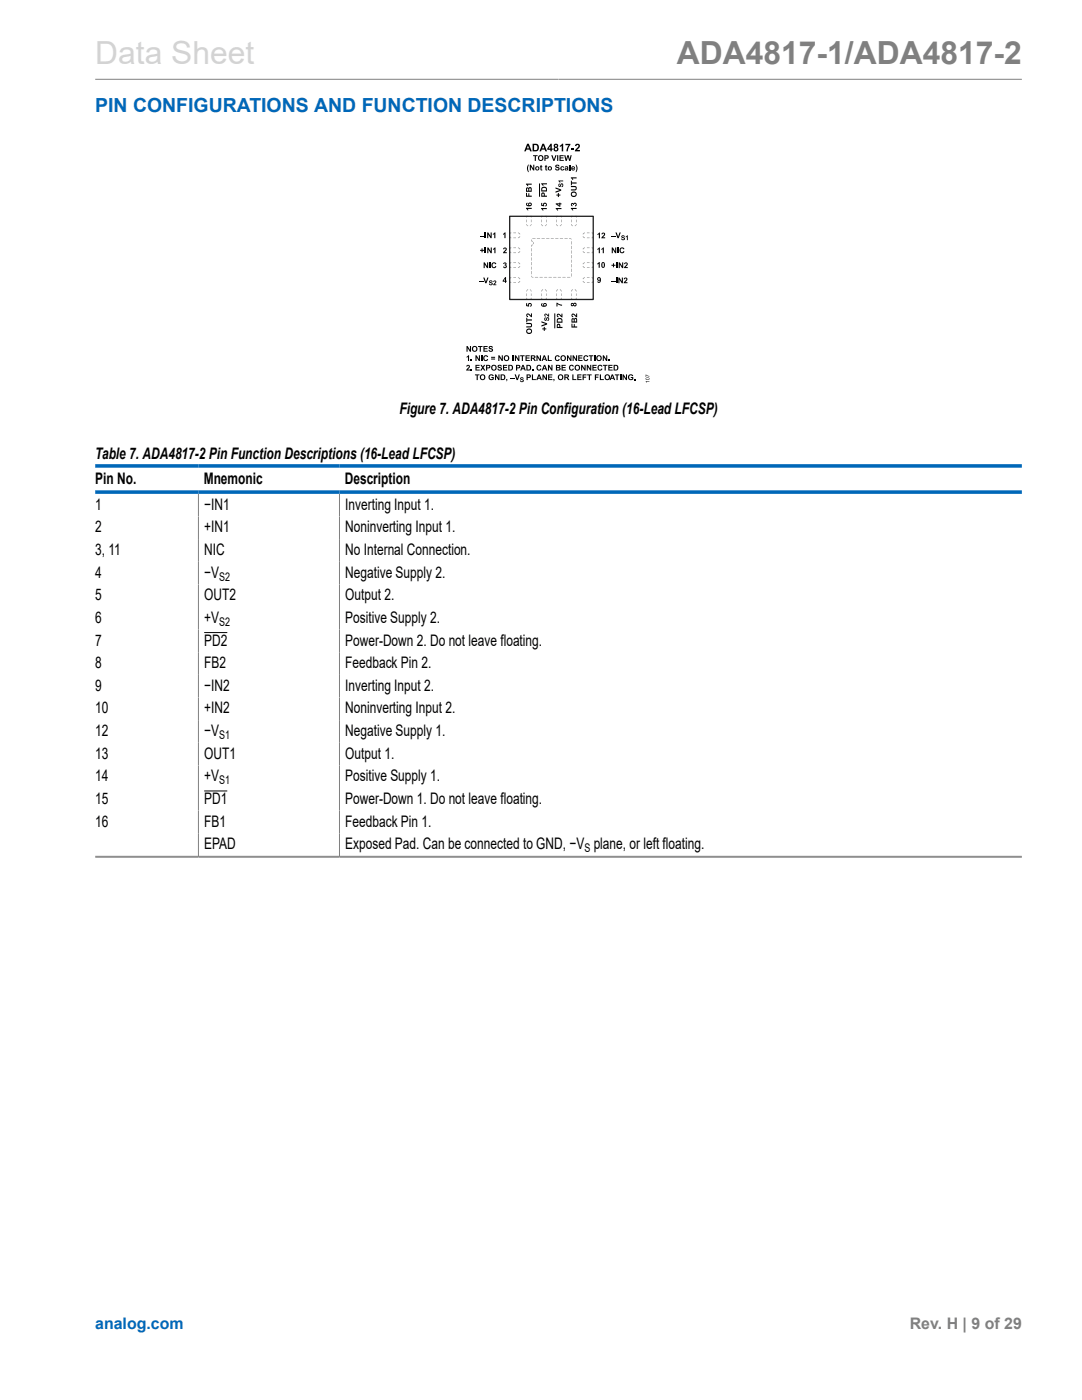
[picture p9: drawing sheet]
<svg xmlns="http://www.w3.org/2000/svg" width="216mm" height="279mm" viewBox="0 0 216 279" stroke-linecap="round" stroke-linejoin="round" font-family="sans-serif">
<path d="M19 15.8h184.9" fill="none" stroke="#808080" stroke-width=".2"/>
<g fill="#000">
<path d="M100.5 52.4a.31 .31 0 0 1 .5 .1 .31 .31 0 0 1-.1 .4 .36 .36 0 0 1 0 .6 .36 .36 0 0 1-.5-.3h.2a.17 .17 0 0 0 .2 .1 .17 .17 0 0 0 .1-.2 .17 .17 0 0 0-.2-.1l.2-.4-.5 .1zM100.4 46.7l.5-.3v1.1h-.2v-.8l-.3 .2zM100.5 49.5a.42 .42 0 0 1 .6 .2 .42 .42 0 0 1-.4 .6h.4v.2h-.7v-.2a.62 .62 0 0 0 .5-.7l-.5 .1zM105 41.5h1.1v.2h-.8l.1 .3h-.2zM108 40.5h.2v.4h.2a.38 .38 0 0 1 .3-.4 .38 .38 0 0 1 .4 .3 .38 .38 0 0 1-.3 .4l.1-.3a.19 .19 0 0 0-.2-.2 .19 .19 0 0 0-.1 .3v.2l-.6-.1zM108 41.5h1.1v.2h-.8l.2 .3h-.2zM110.9 41.5h1.1v.2h-.8l.2 .3h-.2zM114 40.6l.2-.1 .2 .2a.36 .36 0 0 1 .7 0 .36 .36 0 0 1-.3 .5l-.1-.2a.17 .17 0 0 0 .1-.2 .17 .17 0 0 0-.2-.1 .17 .17 0 0 0-.1 .2l-.4-.2 .1 .5a.35 .35 0 0 1-.3-.3 .35 .35 0 0 1 .1-.3zM113.9 41.5h1.2v.2h-.9l.2 .3h-.2zM119.2 52.6l.5-.3v1.1h-.2v-.8l-.3 .2zM119.2 49.7l.5-.3v1.1h-.2v-.8l-.3 .2zM119.2 46.7l.5-.3v1.2h-.2v-.9l-.3 .2z"/>
<path d="M120 49.7l.5-.3v1.1h-.2v-.8l-.3 .2zM120.1 46.5a.42 .42 0 0 1 .6 .3 .42 .42 0 0 1-.3 .5l.4 .1v.2h-.8l.1-.3a.62 .62 0 0 0 .4-.7l-.5 .2zM105 60.5h.2v.4l.2 .1a.38 .38 0 0 1 .2-.5 .38 .38 0 0 1 .5 .3 .38 .38 0 0 1-.3 .4l.1-.2a.19 .19 0 0 0-.2-.3 .19 .19 0 0 0-.1 .3v.2l-.6-.1zM111 60.4l1.2 .4v.2l-1-.3v.5h-.2z"/>
<path d="M100.8 55.3h.2v.7h.1l-.1 .4h-.2v-.2h-.5zM100.8 55.6l-.3 .4h.3z"/>
<path d="M105 40.6l.2-.2v.4l.3 .2a.37 .37 0 0 1 .2-.6 .37 .37 0 0 1 .5 .4 .37 .37 0 0 1-.5 .4 .49 .49 0 0 1-.5-.1 .49 .49 0 0 1-.2-.5zM105.6 40.8a.19 .19 0 0 0 .3 0 .19 .19 0 0 0-.3 0z"/>
<path d="M110.9 40.6h.7v-.2h.2v.2h.2v.2h-.2v.5h-.2l-.7-.5zM111.2 40.8l.4 .2v-.2z"/>
<path d="M119.3 55.4a.55 .55 0 0 1 .7 .3 .55 .55 0 0 1-.3 .7h-.3l-.2-.2 .4 .1 .1-.3a.35 .35 0 0 1-.5-.1 .35 .35 0 0 1 .1-.5zM119.3 55.7a.2 .2 0 0 0 .4 0 .2 .2 0 0 0-.4 0z"/>
<path d="M120.1 52.4a.46 .46 0 0 1 .6 .1 .46 .46 0 0 1 0 .6 .39 .39 0 0 1-.5 .4 .39 .39 0 0 1-.2-.6zM120.3 52.5l-.1 .6 .1 .2 .2-.6-.1-.2z"/>
<path d="M108 60.6l.2-.1v.4l.3 .1a.37 .37 0 0 1 .2-.5 .37 .37 0 0 1 .5 .3 .37 .37 0 0 1-.5 .4 .49 .49 0 0 1-.5 0 .49 .49 0 0 1-.2-.6zM108.6 60.8a.19 .19 0 0 0 .3 0 .19 .19 0 0 0-.3 0z"/>
<path d="M114 60.5h.3l.1 .1a.34 .34 0 0 1 .5-.1 .34 .34 0 0 1 0 .5 .34 .34 0 0 1-.5 0 .32 .32 0 0 1-.5 0 .32 .32 0 0 1 .1-.5zM114.1 60.8a.14 .14 0 0 0 .2 0 .14 .14 0 0 0-.2 0zM114.5 60.8a.2 .2 0 0 0 .4 0 .2 .2 0 0 0-.4 0z"/>
</g>
<g fill="#989897">
<path d="M114.7 59.6h.2v-.2h.2v.4h-.4z"/>
<path d="M113.9 59.4l.4 .4h-.4z"/>
<path d="M111.8 59.6h.2v-.2h.1v.4h-.3z"/>
<path d="M111 59.4l.3 .4h-.3z"/>
<path d="M108.8 59.6h.2v-.2h.1v.4h-.3z"/>
<path d="M108 59.4l.3 .4h-.3z"/>
<path d="M105.7 59.6h.2v-.2h.2v.4h-.4z"/>
<path d="M105 59.4l.3 .4h-.3z"/>
<path d="M114.7 43.1h.4v.3z"/>
<path d="M113.9 43.1h.4v.1h-.2v.2h-.2z"/>
<path d="M111.8 43.1h.3v.3z"/>
<path d="M111 43.1h.3v.1h-.2v.2h-.1z"/>
<path d="M108.8 43.1h.3v.3z"/>
<path d="M108 43.1h.3v.1h-.2v.2h-.1z"/>
<path d="M105.7 43.1h.4v.3z"/>
<path d="M105 43.1h.3v.1h-.2v.2h-.1z"/>
<path d="M101.7 56.1l.3 .4h-.3z"/>
<path d="M101.7 55.3h.3v.2h-.2v.2h-.1z"/>
<path d="M101.7 53.2l.3 .3h-.3z"/>
<path d="M101.7 52.4h.3v.1h-.2v.2h-.1z"/>
<path d="M101.7 50.2l.3 .3h-.3z"/>
<path d="M101.7 49.4h.3v.1h-.2v.2h-.1z"/>
<path d="M101.7 47.2l.3 .3h-.3z"/>
<path d="M101.7 46.4h.3v.1h-.2v.2h-.1z"/>
<path d="M118 56.3h.2v-.2h.2v.4h-.4z"/>
<path d="M118 55.3h.4v.4z"/>
<path d="M118 53.4h.2v-.2h.2v.3h-.4z"/>
<path d="M118 52.4h.4v.3z"/>
<path d="M118 50.4h.2v-.2h.2v.3h-.4z"/>
<path d="M118 49.4h.4v.3z"/>
<path d="M118 47.4h.2v-.2h.2v.3h-.4z"/>
<path d="M118 46.4h.4v.3z"/>
<path d="M106 47.8l.3 .5-.3-.1z"/>
<path d="M106.3 48.4h.2v.3h-.2z"/>
<path d="M106 48.9l.3-.1-.2 .5z"/>
<path d="M113.9 58.6h.2v.5h-.2zM114.9 58.6h.2v.4h-.2zM114.1 57.8l.2-.1v.1l-.4 .4zM114.7 57.7l.4 .5-.4-.4z"/>
<path d="M111 58.6h.1v.5h-.1zM112 58.6h.1v.4h-.1zM111.1 57.8l.2-.1 .1 .1-.4 .4zM111.8 57.7l.3 .5-.4-.4z"/>
<path d="M108 58.6h.1v.5h-.1zM109 58.6h.1v.4h-.1zM108.1 57.8l.2-.1 .1 .1-.4 .4zM108.8 57.7l.3 .5-.4-.4z"/>
<path d="M105 58.6h.1v.5h-.1zM105.9 58.6h.2v.4h-.2zM105.2 57.8l.1-.1 .1 .1-.4 .4zM105.7 57.7l.4 .5h-.2z"/>
<path d="M114.7 45l.4-.3-.2 .4h-.2zM113.9 44.8l.2-.1 .2 .3v.1zM114.9 43.8h.2v.6h-.2zM113.9 43.8h.2v.6h-.2z"/>
<path d="M111.7 45l.4-.3-.2 .4h-.1zM111 44.8l.1-.1 .3 .3-.1 .1zM112 43.8h.1v.6h-.1zM111 43.8h.1v.6h-.1z"/>
<path d="M108.7 45l.4-.3-.1 .4h-.2zM108 44.8l.1-.1 .3 .3-.1 .1zM109 43.8h.1v.6h-.1zM108 43.8h.1v.6h-.1z"/>
<path d="M105.9 44.8l.2-.1-.1 .2-.3 .2zM105 44.8l.1-.1 .1 .2 .2 .1-.1 .1zM105.9 43.8h.2v.6h-.2zM105 43.8h.1v.6h-.1z"/>
<path d="M103.4 56.3l.3-.2h.1l-.3 .3-.1 .1zM102.4 56.3h.6v.2h-.6zM103.4 55.3l.4 .4h-.1zM102.4 55.3h.6v.2h-.6z"/>
<path d="M103.4 53.4l.3-.3 .1 .1-.3 .2-.1 .1zM102.4 53.4h.6v.1h-.6zM103.4 52.4l.4 .3-.1 .1zM102.4 52.4h.6v.1h-.6z"/>
<path d="M103.4 50.4l.3-.3 .1 .1-.3 .3h-.1zM102.4 50.4h.6v.1h-.6zM103.4 49.4l.4 .3-.1 .1zM102.4 49.4h.6v.1h-.6z"/>
<path d="M103.4 47.4l.3-.3 .1 .1-.3 .3h-.1zM102.4 47.4h.6v.1h-.6zM103.4 46.4l.4 .3-.1 .1zM102.4 46.4h.6v.1h-.6z"/>
<path d="M117.1 56.3h.5v.2h-.5zM116.3 56.1h.1l.3 .4zM116.4 55.5l.3-.2-.3 .4h-.1zM117.1 55.3h.5v.2h-.5z"/>
<path d="M117.1 53.4h.5v.1h-.5zM116.3 53.2l.1-.1 .3 .4zM116.4 52.5l.3-.1-.3 .4-.1-.1zM117.1 52.4h.5v.1h-.5z"/>
<path d="M117.1 50.4h.5v.1h-.5zM116.3 50.2l.1-.1 .3 .4zM116.4 49.5l.3-.1-.3 .4-.1-.1zM117.1 49.4h.5v.1h-.5z"/>
<path d="M117.1 47.4h.5v.1h-.5zM116.3 47.2l.1-.1 .3 .4zM116.4 46.6l.3-.2-.3 .4-.1-.1zM117.1 46.4h.5v.1h-.5z"/>
<path d="M113.2 55.3h.6zM112.2 55.3h.7zM111.3 55.3h.7zM110.4 55.3h.6zM109.4 55.3h.7zM108.6 55.3h.6zM107.7 55.3h.6zM106.7 55.3h.7zM106 55l.5 .3a.28 .28 0 0 1-.4 .1 .28 .28 0 0 1-.1-.4zM113.9 54.6h.2l-.1 .6zM106 54.1h.1v.6zM113.9 53.6l.2 .1-.1 .6zM106 53.2l.1 .1v.5zM113.9 52.7l.2 .1-.1 .6zM106 52.3l.1 .1v.6zM113.9 51.8l.2 .1-.1 .5zM106 51.4h.1v.6zM113.9 50.9l.2 .1-.1 .6zM106 50.4l.1 .1v.6zM113.9 50h.2l-.1 .6zM106 49.5l.1 .1v.6zM113.9 49.1h.2l-.1 .6zM113.9 48.2h.2l-.1 .6zM113.6 47.5l.3 .1 .2 .2zM112.6 47.5l.7 .1-.6 .1zM111.7 47.5l.7 .1-.6 .1zM110.8 47.5l.6 .1-.6 .1zM109.9 47.5l.6 .1-.5 .1zM109 47.5l.6 .1-.6 .1zM108.1 47.5l.6 .1-.6 .1zM107.1 47.5l.7 .1-.6 .1zM106.2 47.5l.7 .1-.6 .1z"/>
</g>
<path d="M101.7 43.2h16.7v16.6h-16.7z" fill="none" stroke="#231f20" stroke-width=".26"/>
<g fill="#000">
<path d="M105.4 32.9h.1l-.1 .7 .1 .7a1.01 1.01 0 0 1-.1-1.4zM105.7 32.9h.2l.5 .7v-.7h.2v1.1h-.2l-.5-.7v.7h-.2zM105 38.5h.2v.5h.2v-.4h.2v.4h.5v.3h-1.1zM105 36.6h1.1v.3h-.8l.1 .2h-.2zM106.4 31h.9v.2h-.4v.9h-.2v-.9h-.3zM107.8 33l.3-.1v.3h.1v.2h-.1v.4l.1 .2-.3-.1-.2-.5zM108 36.6h1.1v.2h-.8l.2 .3h-.2zM108.8 33l.2-.1v.3h.2v.2h-.2v.4l.2 .2-.4-.1-.1-.5zM110 31h.2l.3 .8 .3-.8h.3l-.5 1.1h-.2zM110.9 32.9h.5l.2 .2v.1h-.2l-.3-.1-.1 .1 .1 .1a.43 .43 0 0 1 .5 .5 .43 .43 0 0 1-.7 .1l-.2-.3h.3a.22 .22 0 0 0 .2 .3 .22 .22 0 0 0 .2-.3 .43 .43 0 0 1-.5-.2 .43 .43 0 0 1 0-.5zM111.2 31h.2v1.1h-.2zM111.6 31h.9v.2h-.6v.2h.5v.2h-.5v.3h.6v.2h-.9z"/>
<path d="M111.3 38.5h.2v.3h.3v.2h-.3v.3h-.2v-.3h-.3v-.2h.3zM110.8 37.4l1.2 .4v.3l-1.2 .4v-.3l.9-.3-.9-.3zM111.5 36.7l.2-.1-.1 .4 .1 .1a.39 .39 0 0 1 .3-.5 .39 .39 0 0 1 .5 .3 .39 .39 0 0 1-.4 .5v-.2a.18 .18 0 0 0 .2-.2 .18 .18 0 0 0-.3-.2v.1a.34 .34 0 0 1-.2 .4 .34 .34 0 0 1-.4-.1 .34 .34 0 0 1 .1-.5zM111.7 29.1l.4-.4h.3v1.5h-.3v-1.1l-.4 .2zM111.4 36h1v.2h-.7l.1 .2h-.1zM111.9 33.3l.4-.1 .3 .2h-.3a.23 .23 0 0 0-.3 .2 .23 .23 0 0 0 .4 .2l.2-.1a.42 .42 0 0 1-.6 .3 .42 .42 0 0 1-.1-.7zM112.8 28.7h1l-.5 1.5h-.3v-.2l.5-1h-.7zM112.6 31h.2l.2 .8 .2-.8h.3l.2 .8 .1-.8h.3l-.3 1.1h-.2l-.3-.8-.2 .8h-.2zM113.6 32.9h.2v1.1h-.2zM113.9 37.1h.6a.46 .46 0 0 1 .6 .5 .46 .46 0 0 1-.6 .4h-.6v-.2h.6a.24 .24 0 0 0 .4-.2 .24 .24 0 0 0-.3-.3h-.7zM114 29.5h.6v.3h-.6zM114.8 32.9a.9 .9 0 0 1 0 1.4l.2-.7z"/>
<path d="M113.9 36.1h.2v.3h1v.2h-1v.4h-.2zM113.9 35.4h1.2v.2h-.9l.2 .3h-.2zM114.9 28.8a.52 .52 0 0 1 .8 .2 .52 .52 0 0 1-.3 .7l-.3 .2h.6v.3h-1l.2-.4a.72 .72 0 0 0 .5-.8l-.7 .1zM95.6 56h.8v.2h-.8zM95.8 47h.8v.2h-.8zM95.8 49.9h.3v-.3h.2v.3h.3v.2h-.3v.3h-.2v-.3h-.3zM96.5 52.4h.2l.5 .7v-.7h.2v1.1h-.2l-.5-.7v.7h-.2zM96.7 46.4h.3v1.1h-.3zM96.8 49.4h.2v1.1h-.2zM96.4 55.4h.3l.3 .8 .2-.8h.3l-.4 1.1h-.3zM97.2 46.4h.2l.5 .8v-.8h.2v1.1h-.2l-.5-.7v.7h-.2zM97.2 49.4h.3l.4 .8v-.8h.2v1.1h-.2l-.5-.7v.7h-.2z"/>
<path d="M97.7 56h.4l.2 .2-.4-.1-.1 .2a.39 .39 0 0 1 .5 .2 .39 .39 0 0 1-.3 .5 .39 .39 0 0 1-.4-.4h.1a.18 .18 0 0 0 .2 .2 .18 .18 0 0 0 .2-.2l-.1-.1a.34 .34 0 0 1-.3-.1 .34 .34 0 0 1 0-.4zM97.6 52.4h.3v1.1h-.3zM98.2 52.5l.6-.1 .2 .3h-.2l-.1-.1a.35 .35 0 0 0-.4 .3 .35 .35 0 0 0 .4 .4l.1-.2 .2 .1a.55 .55 0 0 1-.8 .2 .55 .55 0 0 1 0-.9zM98.3 46.7l.5-.3v1.1h-.2v-.8l-.3 .2zM98.4 49.7l.5-.3v1.1h-.3v-.8l-.2 .2zM98.5 56a.37 .37 0 0 1 .5 .3 .37 .37 0 0 1-.3 .5h.3v.1h-.6l.1-.3a.32 .32 0 0 0 .3-.5l-.4 .2zM121.9 47h.9v.2h-.9zM121.9 56h.9v.2h-.9zM122.1 49.4h.2l.5 .8v-.8h.2v1.1h-.3l-.4-.7v.7h-.2zM122 52.8h.3v-.3h.2v.3h.3v.2h-.3v.3h-.2v-.3h-.3zM122.9 55.4h.2v1.1h-.2zM123 52.4h.2v1.1h-.2z"/>
<path d="M123.2 49.4h.2v1.1h-.2zM122.8 46.4h.3l.2 .8 .3-.8h.3l-.4 1.1h-.3zM123.4 55.4h.2l.5 .8v-.8h.2v1.1h-.2l-.5-.7v.7h-.2zM123.5 52.4h.2l.4 .7v-.7h.3v1.1h-.3l-.4-.7v.7h-.2zM124.1 47h.4l.2 .3-.4-.2-.1 .2a.39 .39 0 0 1 .5 .2 .39 .39 0 0 1-.3 .5 .39 .39 0 0 1-.5-.4h.2a.18 .18 0 0 0 .2 .2 .18 .18 0 0 0 .2-.2l-.1-.1a.34 .34 0 0 1-.3-.1 .34 .34 0 0 1 0-.4zM123.8 49.5l.5-.1 .3 .3-.2 .1-.1-.2a.35 .35 0 0 0-.5 .4 .35 .35 0 0 0 .5 .3l.1-.2 .2 .1a.55 .55 0 0 1-.8 .2 .55 .55 0 0 1 0-.9zM124.6 55.5a.42 .42 0 0 1 .6 .2 .42 .42 0 0 1-.4 .6h.4v.2h-.8l.1-.2a.62 .62 0 0 0 .4-.7l-.4 .1zM124.6 52.4a.42 .42 0 0 1 .6 .3 .42 .42 0 0 1-.3 .5l.4 .1v.2h-.8l.1-.2a.62 .62 0 0 0 .4-.7l-.5 .1zM124.9 47.2l.4-.2v.9h-.2v-.7l-.2 .2zM93.1 69.1h.2l.5 .7v-.7h.2v1.1h-.2l-.5-.7v.7h-.2zM93.1 71.2l.5-.3v1.1h-.2v-.8l-.3 .2zM93.2 72.9a.42 .42 0 0 1 .6 .2 .42 .42 0 0 1-.4 .6h.4v.2h-.8l.1-.2a.62 .62 0 0 0 .4-.7l-.5 .2z"/>
<path d="M93.9 71.8h.3v.2h-.3zM93.9 73.7h.3v.2h-.3zM94.9 72.8h.8v.2h-.6v.3h.6v.1h-.6v.4h.6v.1h-.8zM94.9 70.9h.2l.5 .8v-.8h.2v1.1h-.3l-.4-.7v.7h-.2zM94.8 74.7h.9v.2h-.4v1h-.2v-1h-.3zM95.4 69.1h.9v.1h-.3v1h-.3v-1h-.3zM95.9 72.8h.2l.2 .4 .3-.4h.2l-.3 .6 .4 .6h-.3l-.3-.4-.2 .4h-.3l.4-.6zM96 70.9h.2v1.1h-.2zM96.5 69.1h.8v.2h-.6v.2h.6v.2h-.6v.3h.6v.2h-.8zM96.6 71l.5-.1 .3 .3-.2 .1-.1-.2a.35 .35 0 0 0-.4 .4 .35 .35 0 0 0 .4 .3l.1-.2 .2 .1a.55 .55 0 0 1-.8 .2 .55 .55 0 0 1 0-.9zM97.6 69.1h.5l.2 .1 .1 .2h-.3l-.3-.2-.1 .1 .1 .1a.43 .43 0 0 1 .6 .6 .43 .43 0 0 1-.8 .1l-.1-.3h.2a.22 .22 0 0 0 .2 .3 .22 .22 0 0 0 .2-.3 .43 .43 0 0 1-.5-.2 .43 .43 0 0 1 0-.5zM97.6 74.8l.6-.1 .3 .3-.2 .1a.32 .32 0 0 0-.5-.1 .32 .32 0 0 0 0 .5 .32 .32 0 0 0 .5-.1h-.3v-.2h.5v.5a.62 .62 0 0 1-.9 0 .62 .62 0 0 1 0-.9z"/>
<path d="M98.8 74.7h.2l.5 .8v-.8h.2v1.2h-.3l-.4-.8v.8h-.2zM99.4 72.9l.5-.1 .2 .2v.1h-.2l-.3-.1-.1 .1 .1 .1a.43 .43 0 0 1 .5 .6 .43 .43 0 0 1-.7 .1l-.2-.3h.3a.22 .22 0 0 0 .2 .2 .22 .22 0 0 0 .2-.3 .43 .43 0 0 1-.5-.1 .43 .43 0 0 1 0-.5zM99.4 70.9h.3l.4 .8v-.8h.2v1.1h-.2l-.5-.7v.7h-.2zM100.4 72.8h.8v.2h-.6v.3h.6v.1h-.6v.4h.6v.1h-.8zM101 75.6h.2v.3l-.2 .2zM101.8 75.4h.9v.1h-.9zM102.3 70.9h.2v1.1h-.2zM102.7 70.9h.3l.4 .8v-.8h.2v1.1h-.2l-.4-.7v.7h-.3zM102.7 74.7h.2l.3 .9 .3-.9h.2l-.4 1.2h-.2zM103.9 75.4l.4-.1 .2 .3-.4-.2-.1 .2a.39 .39 0 0 1 .5 .3 .39 .39 0 0 1-.3 .4 .39 .39 0 0 1-.4-.4h.1a.18 .18 0 0 0 .2 .2 .18 .18 0 0 0 .2-.2h-.1a.34 .34 0 0 1-.3-.2 .34 .34 0 0 1 0-.3zM103.8 70.9h.9v.2h-.4v.9h-.2v-.9h-.3zM104.9 70.9h.8v.2h-.6v.3h.6v.1h-.6v.4h.6v.1h-.8z"/>
<path d="M105 64.4h.6a.46 .46 0 0 1 .6 .5 .46 .46 0 0 1-.6 .5h-.6v-.3h.6a.24 .24 0 0 0 .4-.2 .24 .24 0 0 0-.4-.2h-.6zM105.1 62.6a.68 .68 0 0 1 .8 .4v-.4h.2v.7l-.2-.1a.62 .62 0 0 0-.7-.4l.1 .5-.3-.2zM106.1 74.7h.3v1h.5v.2h-.8zM105 63.4h.2v.3h.9v.3h-.9v.3h-.2zM106.2 73.7h.2v.2h-.2zM107 70.9h.3l.4 .8v-.8h.2v1.1h-.2l-.4-.7v.7h-.3zM107.2 72.9l.6-.1 .2 .3-.2 .1-.1-.2a.35 .35 0 0 0-.4 .4 .35 .35 0 0 0 .4 .3l.1-.2 .2 .1a.55 .55 0 0 1-.8 .2 .55 .55 0 0 1 0-.9zM108.2 74.7h.3l.4 .8v-.8h.2v1.2h-.2l-.4-.8v.8h-.3zM108.5 65.2h.2v.3h.3v.2h-.3v.3h-.2v-.3h-.3v-.2h.3zM108 64.1l1.2 .4v.3l-1.2 .4v-.3l.9-.3-.9-.2zM108.7 63.4l.2-.1-.1 .4 .1 .1a.39 .39 0 0 1 .3-.5 .39 .39 0 0 1 .5 .3 .39 .39 0 0 1-.4 .5l-.1-.2a.18 .18 0 0 0 .2-.2 .18 .18 0 0 0-.2-.2v.1a.34 .34 0 0 1-.2 .4 .34 .34 0 0 1-.4-.1 .34 .34 0 0 1 .1-.5zM109.3 70.9h.2v1h.6v.1h-.8z"/>
<path d="M109.3 72.8h.3l.4 .8v-.8h.2v1.1h-.2l-.4-.7v.7h-.3zM109.4 74.7h.8v.2h-.6v.3h.6v.2h-.6v.3h.6v.2h-.8zM108.7 62.7l.3-.1 .4 .3v-.3h.2v.6l-.3-.1a.32 .32 0 0 0-.5-.3l.1 .4-.3-.2zM110.4 75.6h.2v.3l-.2 .2zM110.9 71l.5-.1 .3 .3-.2 .1-.1-.2a.35 .35 0 0 0-.5 .4 .35 .35 0 0 0 .5 .3l.1-.2 .2 .1a.55 .55 0 0 1-.8 .2 .55 .55 0 0 1 0-.9zM111.2 62.7a.68 .68 0 0 1 .8 .3v-.4h.2v.8l-.2-.1a.62 .62 0 0 0-.7-.4l.1 .4-.3-.2zM112 72.8h.9v.2h-.6v.3h.5v.1h-.5v.4h.6v.1h-.9zM113.1 70.9h.3l.4 .8v-.8h.2v1.1h-.2l-.5-.7v.7h-.2zM114.2 74.7h.2v1h.6v.2h-.8zM114.3 70.9h.2l.4 .8v-.8h.3v1.1h-.3l-.4-.7v.7h-.2zM113.7 72.9l.6-.1 .2 .3-.2 .1-.1-.2a.35 .35 0 0 0-.4 .4 .35 .35 0 0 0 .4 .3l.1-.2 .2 .1a.55 .55 0 0 1-.8 .2 .55 .55 0 0 1 0-.9zM114.1 62.7a.68 .68 0 0 1 .9 .3v-.4h.2v.7h-.3a.62 .62 0 0 0-.7-.5l.2 .5-.4-.2z"/>
<path d="M114 64.6h.2v.5h.3v-.4h.2v.4h.5v.3h-1.2zM115.2 74.7h.8v.2h-.6v.3h.6v.2h-.6v.3h.6v.2h-.8zM115.4 70.9h.8v.2h-.6v.3h.6v.1h-.6v.4h.6v.1h-.8zM116 72.8h.2l.4 .8v-.8h.3v1.1h-.3l-.4-.7v.7h-.2zM116.2 74.7h.8v.2h-.5v.3h.4v.2h-.4v.5h-.3zM117.1 72.8h.2l.5 .8v-.8h.2v1.1h-.3l-.4-.7v.7h-.2zM116.5 71l.6-.1 .3 .3-.2 .1-.1-.2a.35 .35 0 0 0-.5 .4 .35 .35 0 0 0 .5 .3l.1-.2 .2 .1a.55 .55 0 0 1-.9 .2 .55 .55 0 0 1 0-.9zM117.2 74.7h.9v.2h-.4v1h-.2v-1h-.3zM117.5 70.9h.9v.2h-.4v.9h-.2v-.9h-.3zM118.2 72.8h.8v.2h-.6v.3h.6v.1h-.6v.4h.7v.1h-.9zM118.5 70.9h.3v1.1h-.3zM118.7 74.7h.8v.2h-.6v.3h.5v.2h-.5v.5h-.2z"/>
<path d="M119.7 74.7h.2v1h.6v.2h-.8zM119.4 72.9l.5-.1 .3 .3-.2 .1-.1-.2a.35 .35 0 0 0-.4 .4 .35 .35 0 0 0 .4 .3l.1-.2 .2 .1a.55 .55 0 0 1-.8 .2 .55 .55 0 0 1 0-.9zM120.3 70.9h.2l.5 .8v-.8h.2v1.1h-.3l-.4-.7v.7h-.2zM120.3 72.8h.9v.2h-.3v.9h-.3v-.9h-.3zM121.4 72.8h.8v.2h-.6v.3h.6v.1h-.6v.4h.6v.1h-.8zM121.4 71.8h.2v.2h-.2zM122.7 74.7h.9v.2h-.4v1h-.2v-1h-.3zM123.7 74.7h.3v1.2h-.3zM124.2 74.7h.2l.5 .8v-.8h.2v1.2h-.2l-.5-.8v.8h-.2zM125.5 74.8l.6-.1 .3 .3-.3 .1a.34 .34 0 0 0-.5-.1 .34 .34 0 0 0 0 .5 .29 .29 0 0 0 .3 .2 .29 .29 0 0 0 .2-.3h-.2v-.2h.5v.5a.62 .62 0 0 1-.9 0 .62 .62 0 0 1 0-.9zM126.6 75.6h.2v.3h-.2zM128.8 74.8l.8 .3-.7-.2-.1 .3z"/>
<path d="M128.8 76.1l.8 .1h-.6v.2z"/>
<path d="M105.1 37.5l.2-.1 .2 .1a.35 .35 0 0 1 .5-.1 .35 .35 0 0 1 .1 .5v.4h-1.1zM105.2 37.6l-.1 .5h.3v-.4zM105.6 37.6v.5h.3v-.5z"/>
<path d="M105.2 28.7h.3l.6 1.5h-.3l-.1-.3h-.7l-.1 .3h-.3zM105.3 29l-.2 .6h.5z"/>
<path d="M106.3 28.7h.5a.76 .76 0 0 1 .7 .7 .76 .76 0 0 1-.7 .8h-.5zM106.6 28.9v1a.52 .52 0 0 0 .6-.5 .52 .52 0 0 0-.6-.5z"/>
<path d="M106.8 33.6a.43 .43 0 0 1 .8 0 .43 .43 0 0 1-.8 0zM107 33.6a.25 .25 0 0 0 .5 0 .25 .25 0 0 0-.5 0z"/>
<path d="M107.3 31.5a.6 .6 0 0 1 1.2 0 .6 .6 0 0 1-1.2 0zM107.6 31.6a.36 .36 0 0 0 .7 0 .36 .36 0 0 0-.7 0z"/>
<path d="M108.1 37.4a.59 .59 0 0 1 .7-.1 .59 .59 0 0 1 .3 .5v.4h-1.1zM108.3 37.6l-.1 .4h.7l-.1-.4z"/>
<path d="M108.6 31h.4a.4 .4 0 0 1 .5 .4 .4 .4 0 0 1-.6 .3v.4h-.3zM108.9 31.2v.3a.24 .24 0 0 0 .2 0 .24 .24 0 0 0 .1-.2z"/>
<path d="M108.1 38.5a.42 .42 0 0 1 .5 0 .42 .42 0 0 1 .1 .5h.4v.3h-1.1zM108.3 38.7l-.1 .3h.3a.24 .24 0 0 0 0-.2 .24 .24 0 0 0-.2-.2z"/>
<path d="M108.2 28.7h.4l.6 1.5h-.4l-.1-.3h-.6l-.1 .3h-.4zM108.4 29l-.2 .6h.4z"/>
<path d="M109.3 33.6a.45 .45 0 0 1 .9 0 .45 .45 0 0 1-.9 0zM109.5 33.6a.25 .25 0 0 0 .5 0 .25 .25 0 0 0-.5 0z"/>
<path d="M109.9 28.7h.2v.9h.2l-.2 .6h-.3v-.3h-.6v-.3zM109.8 29.1l-.3 .5h.3z"/>
<path d="M110.6 28.8a.42 .42 0 0 1 .7-.1 .42 .42 0 0 1-.1 .7 .46 .46 0 0 1 .1 .7 .46 .46 0 0 1-.7 0 .46 .46 0 0 1 .1-.7l-.2-.2zM110.7 29.8a.25 .25 0 0 0 .5 0 .25 .25 0 0 0-.5 0zM110.8 29.1a.18 .18 0 0 0 .3 0 .18 .18 0 0 0-.3 0z"/>
<path d="M112.8 33.2a.35 .35 0 0 1 .4 0 .35 .35 0 0 1 .2 .3v.5l-.2-.1a.29 .29 0 0 1-.4 .1 .29 .29 0 0 1-.1-.4 .29 .29 0 0 1 .4-.1v-.2l-.4 .1zM112.9 33.7a.16 .16 0 0 0 .3 0 .16 .16 0 0 0-.3 0z"/>
<path d="M113.9 38.7a.6 .6 0 0 1 1.2 0 .6 .6 0 0 1-1.2 0zM114.1 38.7a.4 .4 0 0 0 .8 0 .4 .4 0 0 0-.8 0z"/>
<path d="M114.1 33.3l.3-.1a.4 .4 0 0 1 .3 .5h-.5a.16 .16 0 0 0 .1 .2 .16 .16 0 0 0 .2-.1h.2a.42 .42 0 0 1-.6 .1 .42 .42 0 0 1 0-.6zM114.3 33.4l-.1 .1h.3l-.1-.1z"/>
<path d="M94.2 69.6a.58 .58 0 0 1 1.1 0 .58 .58 0 0 1-1.1 0zM94.4 69.6a.36 .36 0 0 0 .7 0 .36 .36 0 0 0-.7 0z"/>
<path d="M95.7 75.3a.6 .6 0 0 1 1.2 0 .6 .6 0 0 1-1.2 0zM96 75.3a.36 .36 0 0 0 .7 0 .36 .36 0 0 0-.7 0z"/>
<path d="M97 72.8h.4a.4 .4 0 0 1 .4 .5 .4 .4 0 0 1-.6 .2v.4h-.2zM97.2 73v.3a.24 .24 0 0 0 .3 .1 .24 .24 0 0 0 .1-.3z"/>
<path d="M98 71.2h.8v.2h-.8zM98 71.6h.8v.2h-.8z"/>
<path d="M98 73.4a.6 .6 0 0 1 1.2 0 .6 .6 0 0 1-1.2 0zM98.2 73.4a.4 .4 0 0 0 .8 0 .4 .4 0 0 0-.8 0z"/>
<path d="M99.9 74.7h.4a.57 .57 0 0 1 .5 .6 .57 .57 0 0 1-.5 .6h-.4zM100.1 74.9v.8a.39 .39 0 0 0 .5-.4 .39 .39 0 0 0-.5-.4z"/>
<path d="M100.5 71.5a.6 .6 0 0 1 1.2 0 .6 .6 0 0 1-1.2 0zM100.7 71.5a.4 .4 0 0 0 .8 0 .4 .4 0 0 0-.8 0z"/>
<path d="M101.4 72.8h.4a.57 .57 0 0 1 .6 .6 .57 .57 0 0 1-.5 .5h-.5zM101.6 73v.8a.39 .39 0 0 0 .5-.4 .39 .39 0 0 0-.5-.4z"/>
<path d="M103 72.8h.3a.4 .4 0 0 1 .5 .5 .4 .4 0 0 1-.6 .2v.4h-.2zM103.2 73v.3a.24 .24 0 0 0 .3 .1 .24 .24 0 0 0 .1-.3z"/>
<path d="M104.2 72.8h.3l.4 1.1h-.2l-.1-.2h-.5l-.1 .2h-.2zM104.4 73.1l-.2 .4h.3z"/>
<path d="M105 72.8h.5a.57 .57 0 0 1 .5 .6 .57 .57 0 0 1-.5 .5h-.5zM105.3 73v.8a.39 .39 0 0 0 .5-.4 .39 .39 0 0 0-.5-.4z"/>
<path d="M105.1 74.7h.3a.4 .4 0 0 1 .5 .5 .4 .4 0 0 1-.6 .2v.5h-.2zM105.3 74.9v.3a.24 .24 0 0 0 .3 .1 .24 .24 0 0 0 .1-.3z"/>
<path d="M105 66.1a.58 .58 0 0 1 1.1 0 .58 .58 0 0 1-1.1 0zM105.2 66.1a.4 .4 0 0 0 .8 0 .4 .4 0 0 0-.8 0z"/>
<path d="M105.9 70.9h.5a.33 .33 0 0 1 .4 .2 .33 .33 0 0 1-.3 .4l.4 .5h-.2l-.5-.4-.1 .4h-.2zM106.1 71.1v.3l.5-.1-.1-.2z"/>
<path d="M107.4 74.7h.3l.4 1.2h-.2l-.1-.3h-.5l-.1 .3h-.2zM107.6 75l-.2 .4h.3z"/>
<path d="M108.5 70.9h.2l.5 1.1h-.3l-.1-.2h-.4l-.1 .2h-.2zM108.6 71.2l-.1 .4h.3z"/>
<path d="M108.5 72.8h.3l.4 1.1h-.2l-.1-.2h-.5l-.1 .2h-.2zM108.7 73.1l-.2 .4h.3z"/>
<path d="M110.9 72.8l.8 .1 .1 .2-.1 .2a.35 .35 0 0 1 .1 .5 .35 .35 0 0 1-.5 .1h-.4zM111.2 73v.3l.4-.1-.1-.2zM111.2 73.5v.3l.4-.1-.1-.2z"/>
<path d="M111.2 63.6a.59 .59 0 0 1 .6-.1 .59 .59 0 0 1 .4 .5v.4h-1.1zM111.4 63.8l-.1 .4h.7a.4 .4 0 0 0-.1-.5 .4 .4 0 0 0-.5 .1z"/>
<path d="M111.3 75.3a.6 .6 0 0 1 1.2 0 .6 .6 0 0 1-1.2 0zM111.5 75.3a.4 .4 0 0 0 .8 0 .4 .4 0 0 0-.8 0z"/>
<path d="M111.8 71.5a.6 .6 0 0 1 1.2 0 .6 .6 0 0 1-1.2 0zM112.1 71.5a.36 .36 0 0 0 .7 0 .36 .36 0 0 0-.7 0z"/>
<path d="M111.2 64.7a.42 .42 0 0 1 .5 0 .42 .42 0 0 1 .1 .5h.4v.3h-1.1zM111.3 64.9v.3h.3a.24 .24 0 0 0 0-.2 .24 .24 0 0 0-.2-.2z"/>
<path d="M112.6 74.7h.5a.33 .33 0 0 1 .4 .3 .33 .33 0 0 1-.3 .4l.4 .5h-.2l-.5-.5-.1 .5h-.2zM112.8 74.9v.3l.5-.1-.1-.2z"/>
<path d="M114.1 63.6l.3-.1 .2 .1a.35 .35 0 0 1 .5-.1 .35 .35 0 0 1 .1 .5v.4h-1.2zM114.3 63.7l-.1 .5h.3v-.4zM114.7 63.7v.5h.3v-.5z"/>
<path d="M114.6 73.4a.6 .6 0 0 1 1.2 0 .6 .6 0 0 1-1.2 0zM114.9 73.4a.36 .36 0 0 0 .7 0 .36 .36 0 0 0-.7 0z"/>
<path d="M119 71.5a.58 .58 0 0 1 1.1 0 .58 .58 0 0 1-1.1 0zM119.2 71.5a.36 .36 0 0 0 .7 0 .36 .36 0 0 0-.7 0z"/>
<path d="M120.6 75.3a.6 .6 0 0 1 1.2 0 .6 .6 0 0 1-1.2 0zM120.9 75.3a.36 .36 0 0 0 .7 0 .36 .36 0 0 0-.7 0z"/>
<path d="M122.4 72.8h.5a.57 .57 0 0 1 .5 .6 .57 .57 0 0 1-.5 .5h-.5zM122.7 73v.8a.39 .39 0 0 0 .5-.4 .39 .39 0 0 0-.5-.4z"/>
<path d="M122.1 74.7h.2l.5 1.2h-.3l-.1-.3h-.4l-.1 .3h-.3zM122.2 75l-.2 .4h.3z"/>
<path d="M128.9 75.4l.2-.1a.28 .28 0 0 1 .4 .1 .28 .28 0 0 1-.1 .4 .34 .34 0 0 1-.4 0 .34 .34 0 0 1-.2-.3zM129 75.5h-.1a.28 .28 0 0 0 .3 .2 .28 .28 0 0 0 .3-.2z"/>
</g>
<path d="M107.7 36.6v2.7M110.7 62.5v3M40.7 126.2h4.7M40.7 157.9h4.7" fill="none" stroke="#000" stroke-width=".2"/>
<path d="M19 93h184.9M19 98.2h184.9" fill="none" stroke="#0067b8" stroke-width=".71"/>
<path d="M39.6 98.6v72.4M67.7 98.6v72.4M19 170.9h184.9M19 171.1h184.9" fill="none" stroke="#808080" stroke-width=".2"/>
<text font-size="6.3" fill="#d3d3d3" x="19" y="12.7">Data Sheet</text>
<text font-size="6.3" fill="#808080" x="135.1" y="12.7">ADA4817-1/ADA4817-2</text>
<text font-size="3.9" fill="#0067b8" x="19" y="22.3">PIN CONFIGURATIONS AND FUNCTION DESCRIPTIONS</text>
<g font-size="3.2">
<text x="79.7" y="82.5">Figure 7. ADA4817-2 Pin Configuration (16-Lead LFCSP)</text>
<text x="19" y="91.6">Table 7. ADA4817-2 Pin Function Descriptions (16-Lead LFCSP)</text>
<text x="19" y="96.5">Pin No.</text>
<text x="19" y="101.7">1</text>
<text x="40.7" y="96.5">Mnemonic</text>
<text x="40.7" y="101.7">−IN1</text>
<text x="68.8" y="96.5">Description</text>
<text x="68.9" y="101.7">Inverting Input 1.</text>
<text x="19" y="106.2">2</text>
<text x="40.7" y="106.2">+IN1</text>
<text x="68.9" y="106.2">Noninverting Input 1.</text>
<text x="19" y="110.8">3, 11</text>
<text x="40.7" y="110.8">NIC</text>
<text x="68.9" y="110.8">No Internal Connection.</text>
<text x="19" y="119.8">5</text>
<text x="19" y="115.3">4</text>
<text x="40.7" y="119.8">OUT2</text>
<text x="40.7" y="115.3">−V</text>
<text x="68.9" y="115.3">Negative Supply 2.</text>
<text x="68.9" y="119.8">Output 2.</text>
<text x="19" y="124.3">6</text>
<text x="40.7" y="124.3">+V</text>
<text x="68.9" y="124.3">Positive Supply 2.</text>
<text x="19" y="128.8">7</text>
<text x="40.7" y="128.8">PD2</text>
<text x="68.9" y="128.8">Power-Down 2. Do not leave floating.</text>
<text x="19" y="133.3">8</text>
<text x="19" y="137.9">9</text>
<text x="40.7" y="133.3">FB2</text>
<text x="40.7" y="137.9">−IN2</text>
<text x="68.9" y="133.3">Feedback Pin 2.</text>
<text x="68.9" y="137.9">Inverting Input 2.</text>
<text x="19" y="142.4">10</text>
<text x="40.7" y="142.4">+IN2</text>
<text x="68.9" y="142.4">Noninverting Input 2.</text>
<text x="19" y="146.9">12</text>
<text x="40.7" y="146.9">−V</text>
<text x="68.9" y="146.9">Negative Supply 1.</text>
<text x="19" y="151.4">13</text>
<text x="19" y="155.9">14</text>
<text x="40.7" y="151.4">OUT1</text>
<text x="40.7" y="155.9">+V</text>
<text x="68.9" y="151.4">Output 1.</text>
<text x="68.9" y="155.9">Positive Supply 1.</text>
<text x="19" y="160.4">15</text>
<text x="40.7" y="160.4">PD1</text>
<text x="68.9" y="160.4">Power-Down 1. Do not leave floating.</text>
<text x="19" y="165">16</text>
<text x="40.7" y="165">FB1</text>
<text x="68.9" y="165">Feedback Pin 1.</text>
<text x="40.7" y="169.5">EPAD</text>
<text x="68.9" y="169.5">Exposed Pad. Can be connected to GND, −V plane, or left floating.</text>
</g>
<text font-size="3.2" fill="#0067b8" x="19" y="265.3">analog.com</text>
<text font-size="3.2" fill="#808080" x="181.5" y="265.3">Rev. H | 9 of 29</text>
<g font-size="2.4">
<text x="43.7" y="115.9">S2</text>
<text x="43.7" y="124.9">S2</text>
<text x="43.7" y="147.5">S1</text>
<text x="43.7" y="156.6">S1</text>
<text x="116.6" y="170.1">S</text>
</g>
</svg>
